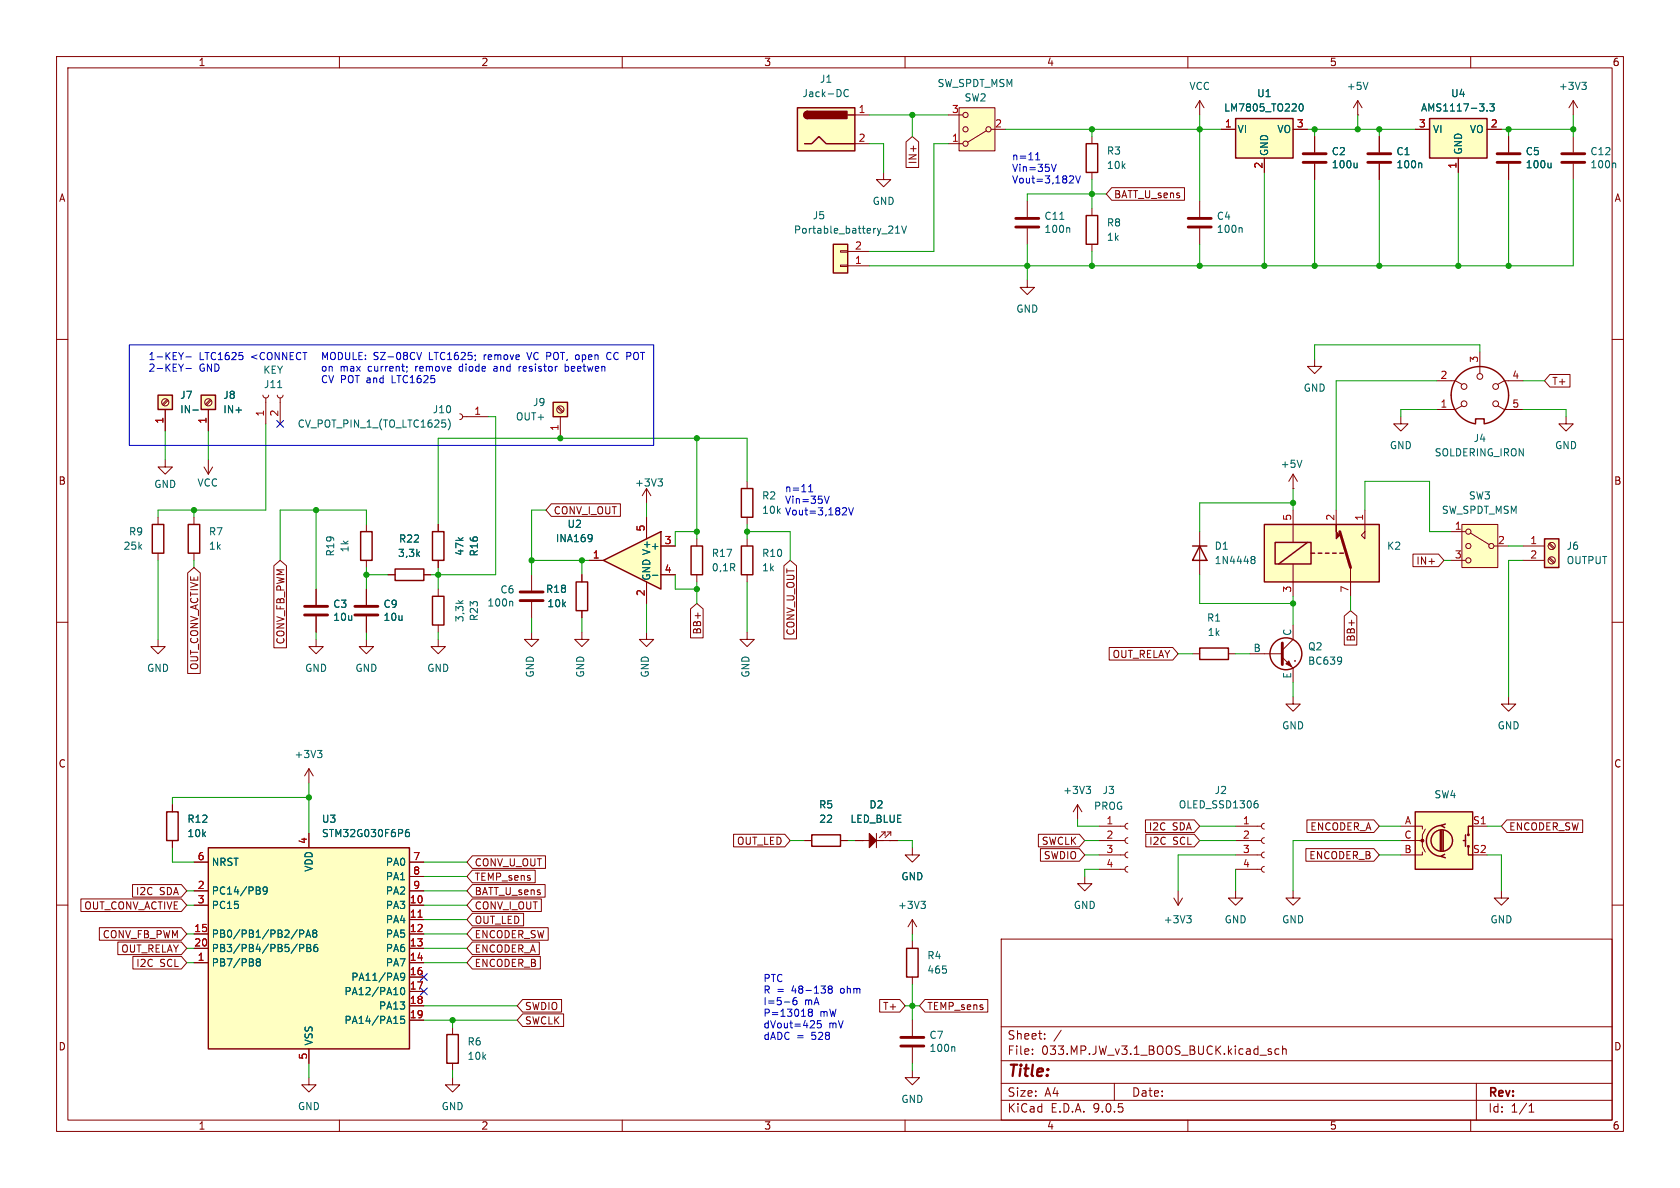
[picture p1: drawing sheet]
<svg xmlns="http://www.w3.org/2000/svg" width="297mm" height="210mm" viewBox="0 0 297 210" stroke-linecap="round" stroke-linejoin="round" font-family="sans-serif">
<g fill="none" stroke="#840000" stroke-width=".18">
<path d="M10 10h277v190h-277zM12 12h273v186h-273zM60 10v2M110 10v2M160 10v2M210 10v2M240 17.8l-.7 1.3M240 17.8l.8 1.3M240 17.8v2.5M260 10v2M240 20.3h.1M243.8 24.1v2.8"/>
<path d="M243.8 29v2.8M10 60h2M285 60h2M10 110h2M27.9 113v1.3h-1.2l1.2 1.3 1.3-1.3h-1.3M285 110h2M10 160h2M177 166h108v32h-108zM285 160h2M60 198v2M110 198v2M160 198v2"/>
<path d="M177 194.5h108M177 191.5h108M177 187.5h108M177 181.5h108M182.5 186.3v.1M182.5 185.5v.1M184.7 183.6v.1M184.7 182.8v.1M187.6 182.1l-1.3 2M197 191.5v3M210 198v2M224.6 185.9l.2 .2-.2 .3"/>
<path d="M224.6 185.4l.1 .1M226.1 185.5l-.4-.1-.3 .3v.4l.1 .2h.6M226.7 185.5l.3-.1 .3 .1 .1 .9M226.7 184.9v1.5M260 198v2M261 191.5v6.5M270.3 196.6h.9M270.3 195.5l.4-.4v1.5"/>
</g>
<path d="M241.8 14.5l-.4 1.3M251.2 28.8l.1 .2v.7" fill="none" stroke="#006464" stroke-width=".18"/>
<path d="M241.8 27.2h4.1M241.8 28.7h4.1" fill="none" stroke="#840000" stroke-width=".51"/>
<path d="M252.7 21h10.2v6.9h-10.2z" fill="#ffffc2"/>
<path d="M252.7 21h10.2v6.9h-10.2zM76.5 105.4h2v5.1h-2z" fill="none" stroke="#840000" stroke-width=".25"/>
<g fill="none" stroke="#840000" stroke-width=".18">
<path d="M278.1 17.8l-.7 1.3M278.1 17.8l.8 1.3M278.1 17.8v2.5M156.2 30.5v1.3h1.3l-1.3 1.2-1.3-1.2h1.3M250.2 22.9h2.5M257.8 27.9v2.6M262.9 22.9h2.5M278.1 24.1v2.8M278.1 29v2.8M181.6 49.5v1.3h1.3l-1.3 1.3-1.3-1.3h1.3M77.5 104.1v1.3M77.5 110.5v1.3"/>
<path d="M94 111.8v1.2h-1.3l1.3 1.3 1.2-1.3h-1.2M94 101.6v2.8M94 106.4v2.8M228.6 123.2v1.3h1.3l-1.3 1.2-1.3-1.2h1.3M218.4 157.5v1.3h1.3l-1.3 1.2-1.2-1.2h1.2"/>
</g>
<path d="M262.9 19.5v.1M263.4 18.4h.8l-.5 .4 .4 .2v.5l-.2 .1-.5-.1M279.6 14.5h.8l-.4 .5M280.2 15l.2 .3v.3l-.2 .2M285.5 28.8l.1 .2v.7M90.5 106.3l.1 .2v.6" fill="none" stroke="#006464" stroke-width=".18"/>
<path d="M276.1 27.2h4.1M276.1 28.7h4.1M91.9 104.6h4.1M91.9 106.2h4.1" fill="none" stroke="#840000" stroke-width=".51"/>
<path d="M147.3 43.2h2.6v5.1h-2.6z" fill="#ffffc2"/>
<g fill="none" stroke="#840000" stroke-width=".25">
<path d="M147.3 43.2h2.6v5.1h-2.6zM256.5 69.9a5.1 5.1 0 0 1 4.9-5.1 5.1 5.1 0 0 1 5.3 4.6 5.1 5.1 0 0 1-4.3 5.5M256.5 69.9a5.1 5.1 0 0 0 4.4 5M260.9 74.8v-.8h1.5v.8M26.9 92.7h2.1v5.1h-2.1zM63.8 94h2v5.1h-2zM76.5 94h2v5.1h-2zM69.8 100.6h5.1v2h-5.1zM212.1 114.6h5.1v2h-5.1z"/>
<circle cx="227.3" cy="115.6" r="2.82"/>
</g>
<g fill="none" stroke="#840000" stroke-width=".18">
<path d="M212.1 35.6v2.8M232.4 24.1v2.8M232.4 29v2.8M266.7 24.1v2.8M266.7 29v2.8M148.6 46.9h1.3v.2h-1.3zM148.6 44.3h1.3v.3h-1.3zM149.9 47h3.8M149.9 44.5h3.8M212.1 40.4v2.8M46.5 69.9l.1 .3 .4 .2 .4-.2 .1-.3M47 70.4v4.5"/>
<path d="M49 69.9l.2 .3 .3 .2 .4-.2 .1-.3M49.5 70.4v4.5M81.3 73.2l.3 .1 .2 .4-.2 .3-.3 .2M81.8 73.7h4.6M232.4 63.5v1.3h1.3l-1.3 1.2-1.3-1.2h1.3M247.6 73.7v1.2h1.3l-1.3 1.3-1.2-1.3h1.2M254 67.3h3.3l1.1 .6M258.4 71.8l-1.1 .6h-3.3M261.6 62.2v3.8M264.8 71.8l1.1 .6h3.3M269.2 67.3h-3.3l-1.1 .6M276.9 73.7v1.2h1.2l-1.2 1.3-1.3-1.3h1.3"/>
<path d="M27.9 91.4v1.3M27.9 97.8v1.3M29.2 81.3v1.3h-1.3l1.3 1.2 1.3-1.2h-1.3M36.1 82.6l.7 1.2M36.8 81.3v2.5M37.6 82.6l-.8 1.2M64.8 92.7v1.3M64.8 99.1v1.2M77.5 92.7v1.3M77.5 99.1v1.2M228.6 86.4h.1M228.6 83.8v2.6"/>
<path d="M228.6 83.8l-.8 1.3M228.6 83.8l.8 1.3M55.9 113v1.3h1.2l-1.2 1.3-1.3-1.3h1.3M55.9 104.1v2.8M55.9 109v2.8M64.8 113v1.3h1.2l-1.2 1.3-1.3-1.3h1.3M64.8 104.1v2.8M64.8 109v2.8M68.6 101.6h1.2M74.9 101.6h1.3M77.5 113v1.3h1.2l-1.2 1.3-1.3-1.3h1.3M210.8 115.6h1.3"/>
<path d="M217.2 115.6h1.2M221 115.6h5.7M226.7 116.2l1.9 1.9v2.6M228.6 110.5v2.5l-1.9 1.9M228.9 116.8h.1M191.8 154.9v1.3h1.2l-1.2 1.3-1.3-1.3h1.3"/>
<circle cx="258.8" cy="68.3" r=".51"/>
<circle cx="258.8" cy="71.4" r=".51"/>
<circle cx="261.6" cy="66.5" r=".51"/>
<circle cx="264.4" cy="68.3" r=".51"/>
<circle cx="264.4" cy="71.4" r=".51"/>
</g>
<g fill="none" stroke="#006464" stroke-width=".18">
<path d="M159.4 39.9l.4 1.3 .5-1.3M239.9 28.8v.9M239.9 29.5l-.2 .2M274.2 28.8v.9M274.2 29.5l-.2 .2M158.3 41.2h.7M158.3 40.3l.4-.4v1.3M219.4 40.2l.2 .2v.7M49.1 68.5h.7M79.2 74.1a1.46 1.46 0 0 1 0 1.9M230.2 81.4l-.5 1.2M237.1 116.2v.1a1.07 1.07 0 0 1-.1 1"/>
<path d="M237.2 116.7l-.1 .2"/>
</g>
<path d="M210.1 38.6h4M230.4 27.2h4M230.4 28.7h4M264.7 27.2h4M264.7 28.7h4M210.1 40.1h4M53.8 107.2h4.1M53.8 108.7h4.1M62.7 107.2h4.1M62.7 108.7h4.1M226.7 113.7v3.8" fill="none" stroke="#840000" stroke-width=".51"/>
<path d="M227.3 117.3l.5-.5 .5 1.1z" fill="#840000" stroke="#840000" stroke-width=".18"/>
<path d="M27.9 69.9h2.6v2.5h-2.6z" fill="#ffffc2"/>
<path d="M27.9 69.9h2.6v2.5h-2.6z" fill="none" stroke="#840000" stroke-width=".25"/>
<g fill="none" stroke="#840000" stroke-width=".18">
<path d="M29.2 72.4v3.8M29.5 70.6l-.8 .9M29.7 70.8l-.8 .9"/>
<circle cx="29.2" cy="71.1" r=".63"/>
</g>
<path d="M34.1 72.5h1" fill="none" stroke="#006464" stroke-width=".18"/>
<path d="M258.4 92.7h6.4v7.6h-6.4z" fill="#ffffc2"/>
<g fill="none" stroke="#840000" stroke-width=".18">
<path d="M256.5 94h2.6M256.5 99.1h2.6M258.4 92.7h6.4v7.6h-6.4zM260 94.2l3.3 2.1M264.2 96.5h2.5"/>
<circle cx="259.6" cy="96.5" r=".46"/>
<circle cx="259.6" cy="94" r=".46"/>
<circle cx="259.6" cy="99.1" r=".46"/>
<circle cx="263.7" cy="96.5" r=".46"/>
</g>
<path d="M35.6 69.9h2.5v2.5h-2.5z" fill="#ffffc2"/>
<path d="M35.6 69.9h2.5v2.5h-2.5z" fill="none" stroke="#840000" stroke-width=".25"/>
<g fill="none" stroke="#840000" stroke-width=".18">
<path d="M36.8 72.4v3.8M37.2 70.6l-.9 .9M37.3 70.8l-.8 .9"/>
<circle cx="36.8" cy="71.1" r=".63"/>
</g>
<path d="M97.8 71.1h2.5v2.6h-2.5z" fill="#ffffc2"/>
<path d="M97.8 71.1h2.5v2.6h-2.5zM122.2 96.5h2v5.1h-2zM131.1 96.5h2v5.1h-2zM210.8 96.5h2.6M212.1 96.5l1.3 2.6h-2.6z" fill="none" stroke="#840000" stroke-width=".25"/>
<g fill="none" stroke="#840000" stroke-width=".18">
<path d="M98.6 72.1l.8 .8M98.7 71.9l.9 .8M99.1 73.7v3.8M123.2 95.3v1.2M132.1 95.3v1.2M212.1 94v7.6M102.9 111.8v1.2h-1.3l1.3 1.3 1.2-1.3h-1.2M114.3 111.8v1.2h-1.3l1.3 1.3 1.3-1.3h-1.3M123.2 101.6v1.3M132.1 111.8v1.2h-1.3l1.3 1.3 1.2-1.3h-1.2M132.1 101.6v1.3"/>
<circle cx="99.1" cy="72.4" r=".63"/>
</g>
<path d="M221.3 98.9h.1M221.3 98.4h.3l.2 .1 .1 .2-.3 .2M221.4 98.9h.2M221.4 98.9l-.1 .1M221.6 98.9l.3 .3-.1 .3-.2 .1h-.3" fill="none" stroke="#006464" stroke-width=".18"/>
<path d="M223.5 92.7h20.3v10.2h-20.3z" fill="#ffffc2"/>
<path d="M228.6 90.2v5.7M228.6 99.7v5.7M236.2 90.2v2.5M241.3 90.2v5.1l-.6-.7 .6-.6M238.8 100.3v5.1" fill="none" stroke="#840000" stroke-width=".18"/>
<path d="M223.5 92.7h20.3v10.2h-20.3zM225.4 95.9h6.4v3.8h-6.4zM231.1 95.9l-5 3.8M231.8 97.8h.6M233 97.8h.7M234.3 97.8h.6M235.6 97.8h.6M236.9 97.8h.6" fill="none" stroke="#840000" stroke-width=".25"/>
<path d="M236.2 92.7v1.3l.7 .6-.7 .7z" fill="#840000" stroke="#840000" stroke-width=".18"/>
<path d="M236.9 94l1.9 6.3" fill="none" stroke="#840000" stroke-width=".51"/>
<path d="M106.7 99.1l10.1-5.1v10.1z" fill="#ffffc2"/>
<path d="M106.7 99.1l10.1-5.1v10.1zM131.1 86.4h2v5h-2zM101.9 102.9h2v5.1h-2z" fill="none" stroke="#840000" stroke-width=".25"/>
<path d="M104.1 99.1h2.6M114.3 86.4v2.5M114.3 91.4v3.9M114.3 86.4l-.8 1.2M114.3 86.4l.8 1.2M116.8 96.5h2.6M132.1 85.1v1.3M132.1 91.4v1.3M102.9 101.6v1.3M102.9 108v1.2M114.3 102.9v3.8M116.8 101.6h2.6" fill="none" stroke="#840000" stroke-width=".18"/>
<path d="M104.6 94.5v.1a1.07 1.07 0 0 1-.1 1M104.7 95l-.1 .2M116.3 84.7h.8l-.4 .4M116.9 85.1l.2 .3v.3l-.2 .2M115.3 101.7h1" fill="none" stroke="#006464" stroke-width=".18"/>
<path d="M250.2 143.5h10.1v10.2h-10.1z" fill="#ffffc2"/>
<g fill="none" stroke="#840000" stroke-width=".25">
<path d="M250.2 143.5h10.1v10.2h-10.1zM254.6 146.8v3.6M254.9 145.9a2.73 2.73 0 0 0-2.7 2.7 2.73 2.73 0 0 0 2.7 2.8M254.9 146.8v3.6M255.1 146.8v3.6M255.4 151l-.6 .4 .7 .2M255.5 145.7l-.7 .2 .6 .4M258.7 148.6h.4M259.1 147.6v2M259.6 149.6v1.5h.7M260.3 146.1h-.7v1.5"/>
<circle cx="254.9" cy="148.6" r="1.9"/>
<circle cx="259.6" cy="147.6" r=".13"/>
<circle cx="259.6" cy="149.6" r=".13"/>
</g>
<g fill="none" stroke="#840000" stroke-width=".18">
<path d="M54.6 135.9l-.8 1.3M54.6 135.9l.8 1.3M54.6 135.9v2.5M266.7 123.2v1.3h1.3l-1.3 1.2-1.3-1.2h1.3M151.1 148.6h2.6M154.9 147.3v2.6M155.8 147.1h.7M156.2 148.6h2.5M156.5 147.1l-1.1 1M156.5 147.1v.6M156.8 147.1h.7M157.5 147.1l-1 1"/>
<path d="M157.5 147.1v.6M228.6 157.5v1.3h1.3l-1.3 1.2-1.3-1.2h1.3M247.6 146.1h3.9v.5M247.6 148.6h3.9v1l.5 1M251.5 150.6v.5h-3.9M252 146.6l-.5 1v1h-.5M260.3 146.1h2.6M265.4 157.5v1.3h1.3l-1.3 1.2-1.2-1.2h1.2"/>
</g>
<g fill="#840000" stroke="#840000" stroke-width=".18">
<path d="M153.7 147.3l1.2 1.3h1.3h-1.3l-1.2 1.3z"/>
<circle cx="251.5" cy="148.6" r=".25"/>
</g>
<path d="M56.1 132.7h.8l-.4 .4M56.7 133.1l.2 .3v.3l-.2 .2" fill="none" stroke="#006464" stroke-width=".18"/>
<path d="M273 95.3h2.6v5h-2.6z" fill="#ffffc2"/>
<path d="M192 38.1h2.1v5.1h-2.1zM192 25.4h2.1v5.1h-2.1zM273 95.3h2.6v5h-2.6zM29.5 143.5h2v5.1h-2zM79 182.9h2v5.1h-2z" fill="none" stroke="#840000" stroke-width=".25"/>
<g fill="none" stroke="#840000" stroke-width=".18">
<path d="M212.1 17.8l-.8 1.3M212.1 17.8l.8 1.3M212.1 17.8v2.5M193 24.1v1.3M193 30.5v1.3M193 36.8v1.3M193 43.2v1.3M269.2 96.5h3.8M269.2 99.1h3.8M273.8 96.2l.9 .8M273.8 98.7l.9 .9M274 96l.8 .9"/>
<path d="M274 98.6l.8 .8M30.5 142.2v1.3M30.5 148.6v1.3M54.6 190.5v1.3h1.3l-1.3 1.2-1.3-1.2h1.3M80 190.5v1.3h1.3l-1.3 1.2-1.3-1.2h1.3M80 181.6v1.3M80 188v1.2"/>
<circle cx="274.3" cy="99.1" r=".63"/>
<circle cx="274.3" cy="96.5" r=".63"/>
</g>
<path d="M218.4 21h10.2v6.9h-10.2z" fill="#ffffc2"/>
<path d="M218.4 21h10.2v6.9h-10.2z" fill="none" stroke="#840000" stroke-width=".25"/>
<path d="M215.9 22.9h2.5M223.5 27.9v2.6M228.6 22.9h2.5" fill="none" stroke="#840000" stroke-width=".18"/>
<path d="M229.8 18.5l.2-.1a.68 .68 0 0 1 .4 .6 .68 .68 0 0 1-.4 .6l-.2-.1-.1-.4z" fill="none" stroke="#006464" stroke-width=".18"/>
<path d="M36.8 149.9h35.6v35.5h-35.6z" fill="#ffffc2"/>
<path d="M36.8 149.9h35.6v35.5h-35.6zM143.5 147.6h5.1v2h-5.1z" fill="none" stroke="#840000" stroke-width=".25"/>
<g fill="none" stroke="#840000" stroke-width=".18">
<path d="M34.3 152.4h2.5M34.3 157.5h2.5M54.6 147.3v2.6M72.4 152.4h2.5M72.4 157.5h2.5M72.4 154.9h2.5M142.2 148.6h1.3M148.6 148.6h1.3M34.3 160h2.5M34.3 165.1h2.5M34.3 167.6h2.5M34.3 170.2h2.5"/>
<path d="M72.4 160h2.5M72.4 165.1h2.5M72.4 167.6h2.5M72.4 170.2h2.5M72.4 162.6h2.5M72.4 172.7h2.5M72.4 175.3h2.5M72.4 177.8h2.5M54.6 185.4v2.6M72.4 180.3h2.5M161.3 180.3v2.8M161.3 185.2v2.8"/>
</g>
<g fill="none" stroke="#006464" stroke-width=".18">
<path d="M47.2 157.3l-.2 .3h-.2l-.3-.3 .1-.4 .4-.1 .2 .1a.84 .84 0 0 1-.3 1.2h-.3M72.3 146.6l-.4 .1a.86 .86 0 0 0 0 1.2l.4-.1 .1-.4-.2-.3h-.3l-.2 .3M45.5 170l-.2-.2 .2-.3h.3l.2 .2-.2 .3M45.5 170l-.2 .3 .1 .3 .1 .2 .4-.1 .1-.2v-.2l-.2-.3M45.5 170h.3M53 165.1l.6-.1 .1-.2-.1-.3-.6-.1v1.3M53 167.6h.6l.1-.2-.1-.3-.6-.2v1.3M54.1 165.7l.4-1.3 .4 1.3M54.2 165.3h.6M54.3 166.9h.4l.2 .3-.2 .4 .2 .1 .1 .3-.3 .2h-.4zM54.3 167.6h.4M55.5 165l-.2-.3 .2-.3h.3l.2 .3-.2 .3"/>
<path d="M55.5 165l-.2 .2v.4l.2 .1 .4-.1 .1-.2v-.2l-.2-.2M55.5 165h.3M56.1 166.9l-.4 .1a.86 .86 0 0 0 0 1.2l.4-.1 .1-.4-.3-.3h-.2l-.2 .3M70.9 174.7l.2-.1a.68 .68 0 0 1 .5 .6 .68 .68 0 0 1-.5 .6l-.2-.1-.1-.3zM71.5 179.6h-.6l-.1 .7 .2-.2 .4 .1 .1 .2v.4l-.2 .1-.5-.1M71.5 172.6l-.2 .2h-.2l-.3-.2 .1-.5 .4-.1 .2 .2a.84 .84 0 0 1-.3 1.1h-.3M168.6 185l.2 .2v.7"/>
</g>
<path d="M73.9 162.1h.7" fill="none" stroke="#a90000" stroke-width=".18"/>
<path d="M159.3 183.4h4M159.3 184.9h4" fill="none" stroke="#840000" stroke-width=".51"/>
<path d="M169.5 19.1h6.4v7.6h-6.4z" fill="#ffffc2"/>
<g fill="none" stroke="#840000" stroke-width=".18">
<path d="M169.5 19.1h6.4v7.6h-6.4zM167.6 25.4h2.6M167.6 20.3h2.6M174.4 23.1l-3.3 2M175.3 22.9h2.5M194.3 146.1h4.6M194.3 148.6h4.6M194.3 151.1h4.6M194.3 153.7h4.6M199.4 145.5l-.4 .2-.1 .4 .1 .3 .4 .2M199.4 148.1l-.4 .1-.1 .4 .1 .3 .4 .2M199.4 150.6l-.4 .2-.1 .3 .1 .4 .4 .1"/>
<path d="M199.4 153.2l-.4 .1-.1 .4 .1 .3 .4 .2M161.3 166.4v1.2M161.3 172.7v1.3M161.3 189.2v1.3h1.3l-1.3 1.3-1.3-1.3h1.3"/>
<circle cx="170.7" cy="25.4" r=".46"/>
<circle cx="170.7" cy="22.9" r=".46"/>
<circle cx="170.7" cy="20.3" r=".46"/>
<circle cx="174.8" cy="22.9" r=".46"/>
</g>
<path d="M160.3 167.6h2v5.1h-2z" fill="none" stroke="#840000" stroke-width=".25"/>
<path d="M141 19.1h10.1v7.6h-10.1z" fill="#ffffc2"/>
<path d="M141 19.1h10.1v7.6h-10.1zM142.7 19.7a.64 .64 0 0 0-.6 .6 .64 .64 0 0 0 .6 .7M142.2 25.4h1.3l1.3-1.3 1.2 1.3h5.1M149.9 20.3h1.2M33.3 92.7h2v5.1h-2z" fill="none" stroke="#840000" stroke-width=".25"/>
<g fill="#840000" stroke="#840000" stroke-width=".25">
<path d="M142.3 19.9l.4-.2v1.3a.63 .63 0 0 1-.5-.4 .63 .63 0 0 1 .1-.7z"/>
<path d="M142.7 19.7h7v1.3h-7z"/>
</g>
<g fill="none" stroke="#840000" stroke-width=".18">
<path d="M151.1 20.3h2.6M151.1 25.4h2.6M160.2 25.1l1.1-1 1.1 1v4.5h-2.2zM181.6 35.6v2.8M196.5 33.2h12.9v2.2h-12.9l-.9-1.1zM215.9 22.9h2.5M223.5 27.9v2.6M228.6 22.9h2.5M232.4 24.1v2.8M232.4 29v2.8M243.8 24.1v2.8M243.8 29v2.8"/>
<path d="M250.2 22.9h2.5M257.8 27.9v2.6M262.9 22.9h2.5M266.7 24.1v2.8M266.7 29v2.8M181.6 40.4v2.8M29.2 72.4v3.8M36.8 72.4v3.8M274 66.2h3.6v2.2h-3.6l-1-1.1zM34.3 91.4v1.3M34.3 97.8v1.3M77.5 92.7v1.3"/>
<path d="M77.5 99.1v1.2M97.5 89.1h12.2v2.2h-12.2l-1-1.1zM104.1 99.1h2.6M114.3 91.4v3.9M116.8 96.5h2.6M249.8 97.9h4.5l1 1.2-1 1.1h-4.5zM33.2 101.3l1.1-1 1.1 1v17.8h-2.2zM48.4 100l1.1-.9 1.1 .9v14.5h-2.2zM55.9 104.1v2.8M55.9 109v2.8M64.8 104.1v2.8M64.8 109v2.8"/>
<path d="M68.6 101.6h1.2M74.9 101.6h1.3M102.9 101.6v1.3M102.9 108v1.2M114.3 102.9v3.8M116.8 101.6h2.6M122.1 107.6l1.1-.9 1.1 .9v5.2h-2.2zM138.6 100l1.1-.9 1.1 .9v12.9h-2.2zM196.1 114.5h11.2l1 1.1-1 1.1h-11.2zM237.6 108.9l1.2-.9 1.1 .9v5.1h-2.3zM14.3 158.9h17.8l.9 1.1-.9 1.1h-17.8zM23.4 156.4h8.7l.9 1.1-.9 1.1h-8.7z"/>
<path d="M30.5 142.2v1.3M30.5 148.6v1.3M34.3 152.4h2.5M34.3 157.5h2.5M54.6 147.3v2.6M72.4 152.4h2.5M72.4 157.5h2.5M72.4 154.9h2.5M83.5 153.8h11.1v2.3h-11.1l-1-1.2zM83.5 151.3h12.9v2.2h-12.9l-1-1.1zM83.5 156.4h12.9v2.2h-12.9l-1-1.1zM83.5 158.9h12.2v2.2h-12.2l-1-1.1z"/>
<path d="M129.7 147.5h9l1 1.1-1 1.1h-9zM142.2 148.6h1.3M148.6 148.6h1.3M151.1 148.6h1.5M157.2 148.6h1.5M161.3 149.9v1.2h1.3l-1.3 1.3-1.3-1.3h1.3M183.6 147.5h7.2l1 1.1-1 1.1h-7.2zM183.9 150h6.9l1 1.1-1 1.1h-6.9zM190.5 142.2l-.8 1.3M190.5 142.2l.8 1.3M190.5 142.2v2.6M202.5 144.9h8.6l1 1.2-1 1.1h-8.6z"/>
<path d="M202.6 147.5h8.5l1 1.1-1 1.1h-8.5zM207.5 158.8l.8 1.2M208.3 157.5v2.5M209 158.8l-.7 1.2M218.4 146.1h4.6M218.4 148.6h4.6M218.4 151.1h4.6M218.4 153.7h4.6M223.5 145.5l-.3 .2-.2 .4 .2 .3 .3 .2M223.5 148.1l-.3 .1-.2 .4 .2 .3 .3 .2M223.5 150.6l-.3 .2-.2 .3 .2 .4 .3 .1M223.5 153.2l-.3 .1-.2 .4 .2 .3 .3 .2"/>
<path d="M230.9 150h12l.9 1.1-.9 1.1h-12zM231 144.9h11.9l.9 1.2-.9 1.1h-11.9zM266.4 144.9h13.4v2.3h-13.4l-1-1.1zM17.6 164h14.5l.9 1.1-.9 1.1h-14.5zM20.8 166.5h11.3l.9 1.1-.9 1.2h-11.3zM23.5 169.1h8.6l.9 1.1-.9 1.1h-8.6zM34.3 160h2.5M34.3 165.1h2.5M34.3 167.6h2.5M34.3 170.2h2.5M72.4 160h2.5M72.4 165.1h2.5"/>
<path d="M72.4 167.6h2.5M72.4 170.2h2.5M72.4 162.6h2.5M72.4 172.7h2.5M72.4 175.3h2.5M72.4 177.8h2.5M83.5 166.5h11.8v2.3h-11.8l-1-1.2zM83.5 169.1h12v2.2h-12l-1-1.1zM83.5 161.4h9.1v2.3h-9.1l-1-1.1zM83.5 164h13.4v2.2h-13.4l-1-1.1zM92.4 179.2h7.2v2.3h-7.2l-1-1.2zM92.4 176.7h6.9v2.2h-6.9l-1-1.1z"/>
<path d="M155.5 176.7h3.6l.9 1.1-.9 1.1h-3.6zM161.3 162.6l-.8 1.2M161.3 162.6l.8 1.2M161.3 162.6v2.5M163.5 176.7h11.1v2.2h-11.1l-.9-1.1zM54.6 185.4v2.6M72.4 180.3h2.5"/>
</g>
<g fill="none" stroke="#006464" stroke-width=".18">
<path d="M150 15.9a.6 .6 0 0 0-.9 .5 .6 .6 0 0 0 .6 .7l.3-.1M229.8 18.5l.2-.1a.68 .68 0 0 1 .4 .6 .68 .68 0 0 1-.4 .6l-.2-.1-.1-.4zM262.9 19.5v.1M263.4 18.4h.8l-.5 .4 .4 .2v.5l-.2 .1-.5-.1M187.4 38.8h.7M239.9 28.8v.9M239.9 29.5l-.2 .2M251.2 28.8l.1 .2v.7M274.2 28.8v.9M274.2 29.5l-.2 .2M188.9 40.2l.2 .2v.7M34.1 72.5h1"/>
<path d="M104.6 94.5v.1a1.07 1.07 0 0 1-.1 1M104.7 95l-.1 .2M115.3 101.7h1M192 139h.8l-.4 .5M192.6 139.5l.2 .2v.3l-.2 .3M47.2 157.3l-.2 .3h-.2l-.3-.3 .1-.4 .4-.1 .2 .1a.84 .84 0 0 1-.3 1.2h-.3M72.3 146.6l-.4 .1a.86 .86 0 0 0 0 1.2l.4-.1 .1-.4-.2-.3h-.3l-.2 .3M162.8 159.3h.8l-.4 .5M163.3 159.8l.3 .3v.3l-.3 .2M222.1 141.5h.2M222.2 142l.2 .3v.3l-.2 .2M45.5 170l-.2-.2 .2-.3h.3l.2 .2-.2 .3"/>
<path d="M45.5 170l-.2 .3 .1 .3 .1 .2 .4-.1 .1-.2v-.2l-.2-.3M45.5 170h.3M53 165.1l.6-.1 .1-.2-.1-.3-.6-.1v1.3M53 167.6h.6l.1-.2-.1-.3-.6-.2v1.3M54.1 165.7l.4-1.3 .4 1.3M54.2 165.3h.6M54.3 166.9h.4l.2 .3-.2 .4 .2 .1 .1 .3-.3 .2h-.4zM54.3 167.6h.4M55.5 165l-.2-.3 .2-.3h.3l.2 .3-.2 .3M55.5 165l-.2 .2v.4l.2 .1 .4-.1 .1-.2v-.2l-.2-.2M55.5 165h.3M56.1 166.9l-.4 .1a.86 .86 0 0 0 0 1.2l.4-.1 .1-.4-.3-.3h-.2l-.2 .3"/>
<path d="M70.9 174.7l.2-.1a.68 .68 0 0 1 .5 .6 .68 .68 0 0 1-.5 .6l-.2-.1-.1-.3zM71.5 179.6h-.6l-.1 .7 .2-.2 .4 .1 .1 .2v.4l-.2 .1-.5-.1M71.5 172.6l-.2 .2h-.2l-.3-.2 .1-.5 .4-.1 .2 .2a.84 .84 0 0 1-.3 1.1h-.3M209.8 161.9h.8l-.4 .5M210.3 162.4l.3 .2v.3l-.3 .2"/>
</g>
<path d="M179.6 38.6h4M179.6 40.1h4" fill="none" stroke="#840000" stroke-width=".51"/>
<g fill="none" stroke="#009600" stroke-width=".18">
<path d="M153.7 20.3h13.9M153.7 25.4h2.5v5.1M161.3 20.3v3.8M167.6 25.4h-2.5v19.1h-11.4M177.8 22.9h38.1M193 22.9v1.2M193 31.8v5M195.6 34.3h-14v1.3M212.1 20.3v15.3M223.5 30.5v16.5M231.1 22.9h19.1M232.4 22.9v1.2"/>
<path d="M232.4 31.8v15.2M240 20.3v2.6M243.8 22.9v1.2M243.8 31.8v15.2M257.8 30.5v16.5M265.4 22.9h12.7M266.7 22.9v1.2M266.7 31.8v15.2M278.1 31.8v15.2h-124.4M278.1 20.3v3.8M181.6 43.2v6.3M193 44.5v2.5"/>
<path d="M212.1 43.2v3.8M29.2 76.2v5.1M36.8 76.2v5.1M47 74.9v15.3h-19.1v1.2M86.4 73.7h1.2v27.9h-11.4M123.2 77.5v17.8M254 72.4h-6.4v1.3M254 67.3h-17.8v22.9M261.6 62.2v-1.2h-29.2v2.5M269.2 72.4h7.7v1.3M269.2 67.3h3.8M27.9 99.1v13.9"/>
<path d="M34.3 90.2v1.2M34.3 99.1v1.2M55.9 90.2v13.9M64.8 92.7v-2.5h-15.3v8.9M94 99.1h10.1M96.5 90.2h-2.5v11.4M102.9 99.1v2.5M114.3 88.9v2.5M123.2 94h-3.8v2.5M132.1 94h7.6v5.1M132.1 85.1v-7.6h-54.6v15.2M132.1 92.7v2.6"/>
<path d="M228.6 88.9h-16.5v5.1M228.6 86.4v3.8M241.3 90.2v-5.1h11.4v8.9h3.8M255.3 99.1h1.2M266.7 96.5h2.5M269.2 99.1h-2.5v24.1M55.9 111.8v1.2M64.8 101.6h3.8M64.8 100.3v3.8M64.8 111.8v1.2M77.5 100.3v3.8M77.5 111.8v1.2"/>
<path d="M94 109.2v2.6M102.9 109.2v2.6M114.3 106.7v5.1M119.4 101.6v2.5h3.8M123.2 102.9v3.8M132.1 102.9v8.9M208.3 115.6h2.5M212.1 101.6v5.1h16.5M218.4 115.6h2.6M228.6 105.4v5.1M238.8 105.4v2.6M54.6 138.4v8.9"/>
<path d="M228.6 120.7v2.5M30.5 149.9v2.5h3.8M33 157.5h1.3M54.6 141h-24.1v1.2M74.9 152.4h7.6M74.9 154.9h7.6M74.9 157.5h7.6M139.7 148.6h2.5M149.9 148.6h1.2M158.7 148.6h2.6v1.3M190.5 144.8v1.3h3.8M191.8 151.1h2.5"/>
<path d="M191.8 148.6h2.5M194.3 153.7h-2.5v1.2M212.1 146.1h6.3M212.1 148.6h6.3M218.4 151.1h-10.1v6.4M218.4 153.7v3.8M243.8 146.1h3.8M243.8 151.1h3.8M247.6 148.6h-19v8.9M262.9 151.1h2.5v6.4M262.9 146.1h2.5M33 170.2h1.3"/>
<path d="M33 160h1.3M33 167.6h1.3M33 165.1h1.3M74.9 170.2h7.6M74.9 160h7.6M74.9 167.6h7.6M74.9 162.6h7.6M74.9 165.1h7.6M74.9 177.8h16.5M160 177.8h2.6M161.3 165.1v1.3M161.3 174v6.3"/>
<path d="M54.6 188v2.5M74.9 180.3h16.5M80 180.3v1.3M80 189.2v1.3M161.3 188v1.2"/>
</g>
<path d="M48.9 74.3l1.2 1.2M50.1 74.3l-1.2 1.2M74.3 172.1l1.2 1.2M74.3 174.7l1.2 1.2M75.5 172.1l-1.2 1.2M75.5 174.7l-1.2 1.2" fill="none" stroke="#000084" stroke-width=".18"/>
<g fill="none" stroke="#0000c2" stroke-width=".18">
<path d="M183.1 28.3h.7M183.1 27.4l.4-.4v1.3M185.9 29l.4 1.3 .4-1.3M189.6 31.1l.2 .2-.1 .3-.7 .8h.8M190.2 31.1l.4 1.3 .4-1.3M22.9 61h92.7v17.7h-92.7zM32.4 62.3l-.4 .7M32.4 64.4l-.4 .6M32.9 63.1h.9M32.9 65.1h.9M71.9 64.8v.1M72 65.6l-.1 .2"/>
<path d="M73.7 62.3l.4 1.3 .4-1.3M87.5 64.8h-.2M87.5 65.1l-.2 .2 .2 .3M91.8 64.8v.8M92.1 64.8l-.3 .2M93.1 62.3l.5 1.3M99.9 64.8h.4l.2 .1M99.9 64.3v1.3M100.5 65.5l-.2 .1h-.4M107.8 62.3a.64 .64 0 0 0-.6 .6 .64 .64 0 0 0 .6 .7M143 86.9h.7M143 86l.3-.3v1.2"/>
<path d="M145.7 87.7l.5 1.3 .4-1.3M149.4 89.8l.3 .2-.1 .3-.7 .7h.8M150 89.8l.5 1.2 .4-1.2M138.7 177.1h.9M140.4 176.5a.99 .99 0 0 0-.1 1.1h.5l.1-.5-.2-.3-.4 .1-.1 .2M143 178.5l-.1 .2 .2 .2M143.1 178.9l-.2 .3 .1 .3 .1 .2 .4-.1 .1-.2v-.2l-.2-.3M143.1 178.9h.3M143.6 178.5v.2l-.2 .2M146.6 174.8l-.2-.2 .2-.3h.3l.2 .2-.2 .3M146.6 174.8l-.2 .3 .1 .3 .1 .2 .4-.1 .1-.2v-.2l-.2-.3M146.6 174.8h.3"/>
<path d="M144.5 180.4v.6l.2-.1 .4 .1 .1 .5-.2 .2-.5-.1"/>
</g>
<path d="M73.9 162.1h.7" fill="none" stroke="#a90000" stroke-width=".18"/>
<g fill="#009600" stroke="#009600" stroke-width=".18">
<circle cx="232.4" cy="22.9" r=".46"/>
<circle cx="243.8" cy="22.9" r=".46"/>
<circle cx="240" cy="22.9" r=".46"/>
<circle cx="266.7" cy="22.9" r=".46"/>
<circle cx="278.1" cy="22.9" r=".46"/>
<circle cx="223.5" cy="47" r=".46"/>
<circle cx="232.4" cy="47" r=".46"/>
<circle cx="243.8" cy="47" r=".46"/>
<circle cx="257.8" cy="47" r=".46"/>
<circle cx="266.7" cy="47" r=".46"/>
<circle cx="228.6" cy="88.9" r=".46"/>
<circle cx="193" cy="22.9" r=".46"/>
<circle cx="161.3" cy="20.3" r=".46"/>
<circle cx="193" cy="34.3" r=".46"/>
<circle cx="193" cy="47" r=".46"/>
<circle cx="181.6" cy="47" r=".46"/>
<circle cx="212.1" cy="47" r=".46"/>
<circle cx="212.1" cy="22.9" r=".46"/>
<circle cx="228.6" cy="106.7" r=".46"/>
<circle cx="55.9" cy="90.2" r=".46"/>
<circle cx="34.3" cy="90.2" r=".46"/>
<circle cx="123.2" cy="94" r=".46"/>
<circle cx="123.2" cy="104.1" r=".46"/>
<circle cx="132.1" cy="94" r=".46"/>
<circle cx="77.5" cy="101.6" r=".46"/>
<circle cx="123.2" cy="77.5" r=".46"/>
<circle cx="99.1" cy="77.5" r=".46"/>
<circle cx="94" cy="99.1" r=".46"/>
<circle cx="64.8" cy="101.6" r=".46"/>
<circle cx="102.9" cy="99.1" r=".46"/>
<circle cx="54.6" cy="141" r=".46"/>
<circle cx="80" cy="180.3" r=".46"/>
<circle cx="161.3" cy="177.8" r=".46"/>
</g>
<text font-size="2.8" fill="#840000" x="178" y="190.9">Title:</text>
<g font-size="2.1" fill="#840000">
<text x="178" y="184">Sheet:</text>
<text x="178" y="186.7">File:</text>
<text x="184.1" y="186.7">033.MP.JW_v3.1_BOOS_BUCK.kicad_sch</text>
<text x="178" y="196.9">KiCad</text>
<text x="178" y="194.1">Size:</text>
<text x="184.7" y="194.1">A4</text>
<text x="185.7" y="196.9">E.D.A.</text>
<text x="193.3" y="196.9">9.0.5</text>
<text x="200" y="194.1">Date:</text>
<text x="263" y="194.3">Rev:</text>
<text x="263" y="196.9">Id:</text>
<text x="267.1" y="196.9">1/1</text>
</g>
<g font-size="1.8" fill="#840000">
<text x="35" y="11.9">1</text>
<text x="85" y="11.9">2</text>
<text x="135" y="11.9">3</text>
<text x="185" y="11.9">4</text>
<text x="235" y="11.9">5</text>
<text x="285" y="11.9">6</text>
<text x="162.2" y="29.1" transform="rotate(-90 162.2 29.1)">IN+</text>
<text x="10.3" y="35.9">A</text>
<text x="196.8" y="35.2">BATT_U_sens</text>
<text x="285.3" y="35.9">A</text>
<text x="274.3" y="68.3">T+</text>
<text x="10.3" y="85.9">B</text>
<text x="285.3" y="85.9">B</text>
<text x="97.8" y="91.1">CONV_I_OUT</text>
<text x="250.3" y="100">IN+</text>
<text x="124.1" y="112.3" transform="rotate(-90 124.1 112.3)">BB+</text>
<text x="140.7" y="112.4" transform="rotate(-90 140.7 112.4)">CONV_U_OUT</text>
<text x="239.7" y="113.5" transform="rotate(-90 239.7 113.5)">BB+</text>
<text x="35.2" y="118.6" transform="rotate(-90 35.2 118.6)">OUT_CONV_ACTIVE</text>
<text x="50.5" y="114" transform="rotate(-90 50.5 114)">CONV_FB_PWM</text>
<text x="196.6" y="116.5">OUT_RELAY</text>
<text x="10.3" y="135.9">C</text>
<text x="285.3" y="135.9">C</text>
<text x="130.2" y="149.5">OUT_LED</text>
<text x="184.1" y="149.5">SWCLK</text>
<text x="203" y="147">I2C</text>
<text x="203.1" y="149.5">I2C</text>
<text x="207.3" y="147">SDA</text>
<text x="207.3" y="149.5">SCL</text>
<text x="231.5" y="147">ENCODER_A</text>
<text x="266.7" y="147">ENCODER_SW</text>
<text x="83.8" y="155.9">TEMP_sens</text>
<text x="83.8" y="153.4">CONV_U_OUT</text>
<text x="184.4" y="152.1">SWDIO</text>
<text x="231.4" y="152.1">ENCODER_B</text>
<text x="14.8" y="161">OUT_CONV_ACTIVE</text>
<text x="23.9" y="158.4">I2C</text>
<text x="28.2" y="158.4">SDA</text>
<text x="83.8" y="158.4">BATT_U_sens</text>
<text x="83.8" y="161">CONV_I_OUT</text>
<text x="18.1" y="166.1">CONV_FB_PWM</text>
<text x="83.8" y="163.5">OUT_LED</text>
<text x="83.8" y="166.1">ENCODER_SW</text>
<text x="21.3" y="168.6">OUT_RELAY</text>
<text x="24" y="171.1">I2C</text>
<text x="28.2" y="171.1">SCL</text>
<text x="83.8" y="168.6">ENCODER_A</text>
<text x="83.8" y="171.1">ENCODER_B</text>
<text x="92.7" y="178.8">SWDIO</text>
<text x="156" y="178.8">T+</text>
<text x="163.8" y="178.8">TEMP_sens</text>
<text x="10.3" y="185.9">D</text>
<text x="92.7" y="181.3">SWCLK</text>
<text x="285.3" y="185.9">D</text>
<text x="35" y="199.9">1</text>
<text x="85" y="199.9">2</text>
<text x="135" y="199.9">3</text>
<text x="185" y="199.9">4</text>
<text x="235" y="199.9">5</text>
<text x="285" y="199.9">6</text>
</g>
<g font-size="1.8" fill="#006464">
<text x="141.8" y="17.4">Jack-DC</text>
<text x="144.9" y="14.8">J1</text>
<text x="165.7" y="15.6">SW_SPDT_MSM</text>
<text x="210.2" y="16.1">VCC</text>
<text x="222.1" y="17.4">U1</text>
<text x="238" y="16.1">+5V</text>
<text x="256.4" y="17.4">U4</text>
<text x="275.5" y="16.1">+3V3</text>
<text x="170.4" y="18.1">SW2</text>
<text x="216.3" y="19.9">LM7805_TO220</text>
<text x="218.7" y="23.7">VI</text>
<text x="225.7" y="23.7">VO</text>
<text x="251.1" y="19.9">AMS1117-3.3</text>
<text x="253.2" y="23.7">VI</text>
<text x="259.8" y="23.7">VO</text>
<text x="195.6" y="27.5">R3</text>
<text x="224.4" y="27.7" transform="rotate(-90 224.4 27.7)">GND</text>
<text x="235.3" y="27.6">C2</text>
<text x="235.3" y="29.9">100u</text>
<text x="246.8" y="27.6">C1</text>
<text x="246.8" y="29.9">100n</text>
<text x="258.7" y="27.4" transform="rotate(-90 258.7 27.4)">GND</text>
<text x="269.6" y="27.6">C5</text>
<text x="269.6" y="29.9">100u</text>
<text x="281.1" y="29.9">100n</text>
<text x="281.1" y="27.6">C12</text>
<text x="195.6" y="30.1">10k</text>
<text x="140.3" y="41.5">Portable_battery_21V</text>
<text x="143.6" y="39">J5</text>
<text x="154.2" y="36.4">GND</text>
<text x="184.5" y="41.4">100n</text>
<text x="184.5" y="39.1">C11</text>
<text x="195.6" y="40.2">R8</text>
<text x="215" y="39.1">C4</text>
<text x="215" y="41.4">100n</text>
<text x="195.6" y="42.8">1k</text>
<text x="179.6" y="55.5">GND</text>
<text x="31.8" y="70.7">J7</text>
<text x="39.4" y="70.7">J8</text>
<text x="46.4" y="66.3">KEY</text>
<text x="46.6" y="68.8">J11</text>
<text x="94.1" y="72">J9</text>
<text x="230.4" y="69.4">GND</text>
<text x="31.8" y="73.3">IN-</text>
<text x="39.4" y="73.3">IN+</text>
<text x="52.5" y="75.8">CV_POT_PIN_1_(TO_LTC1625)</text>
<text x="76.4" y="73.3">J10</text>
<text x="91.1" y="74.5">OUT+</text>
<text x="226.3" y="82.9">+5V</text>
<text x="245.6" y="79.6">GND</text>
<text x="253.5" y="80.9">SOLDERING_IRON</text>
<text x="260.4" y="78.3">J4</text>
<text x="274.8" y="79.6">GND</text>
<text x="27.2" y="86.5">GND</text>
<text x="34.8" y="86.2">VCC</text>
<text x="112.2" y="86.2">+3V3</text>
<text x="134.6" y="88.5">R2</text>
<text x="259.6" y="88.5">SW3</text>
<text x="22.7" y="94.8">R9</text>
<text x="36.8" y="94.8">R7</text>
<text x="100.2" y="93.5">U2</text>
<text x="254.8" y="91">SW_SPDT_MSM</text>
<text x="21.7" y="97.4">25k</text>
<text x="36.8" y="97.4">1k</text>
<text x="59.3" y="98.5" transform="rotate(-90 59.3 98.5)">R19</text>
<text x="61.8" y="97.7" transform="rotate(-90 61.8 97.7)">1k</text>
<text x="70.3" y="98.7">3,3k</text>
<text x="70.4" y="96.1">R22</text>
<text x="82.1" y="98.3" transform="rotate(-90 82.1 98.3)">47k</text>
<text x="84.7" y="98.5" transform="rotate(-90 84.7 98.5)">R16</text>
<text x="98.2" y="96">INA169</text>
<text x="114.9" y="97.4">+</text>
<text x="125.7" y="98.7">R17</text>
<text x="125.7" y="101.2">0,1R</text>
<text x="134.6" y="98.7">R10</text>
<text x="134.6" y="101.2">1k</text>
<text x="214.6" y="97.4">D1</text>
<text x="214.6" y="99.9">1N4448</text>
<text x="245.1" y="97.4">K2</text>
<text x="276.9" y="97.4">J6</text>
<text x="276.9" y="99.9">OUTPUT</text>
<text x="58.8" y="107.6">C3</text>
<text x="67.7" y="107.6">C9</text>
<text x="86.1" y="107.4">100n</text>
<text x="88.4" y="105.1">C6</text>
<text x="96.4" y="105">R18</text>
<text x="96.7" y="107.5">10k</text>
<text x="114.9" y="102.5">-</text>
<text x="115.2" y="102.7" transform="rotate(-90 115.2 102.7)">GND V+</text>
<text x="58.8" y="110">10u</text>
<text x="67.7" y="110">10u</text>
<text x="82.1" y="110.1" transform="rotate(-90 82.1 110.1)">3,3k</text>
<text x="84.7" y="109.9" transform="rotate(-90 84.7 109.9)">R23</text>
<text x="213.3" y="110.1">R1</text>
<text x="213.4" y="112.6">1k</text>
<text x="228.3" y="112.5" transform="rotate(-90 228.3 112.5)">C</text>
<text x="25.9" y="119">GND</text>
<text x="53.8" y="119">GND</text>
<text x="62.7" y="119">GND</text>
<text x="75.4" y="119">GND</text>
<text x="94.6" y="119.9" transform="rotate(-90 94.6 119.9)">GND</text>
<text x="103.5" y="119.9" transform="rotate(-90 103.5 119.9)">GND</text>
<text x="114.9" y="119.9" transform="rotate(-90 114.9 119.9)">GND</text>
<text x="132.7" y="119.9" transform="rotate(-90 132.7 119.9)">GND</text>
<text x="221.5" y="115.3">B</text>
<text x="231.1" y="117.7">BC639</text>
<text x="231.1" y="115.2">Q2</text>
<text x="228.3" y="120.1" transform="rotate(-90 228.3 120.1)">E</text>
<text x="226.6" y="129.1">GND</text>
<text x="264.7" y="129.1">GND</text>
<text x="52" y="134.2">+3V3</text>
<text x="144.7" y="143.1">R5</text>
<text x="153.6" y="143.1">D2</text>
<text x="187.9" y="140.6">+3V3</text>
<text x="193.3" y="143.4">PROG</text>
<text x="194.8" y="140.6">J3</text>
<text x="208.3" y="143.1">OLED_SSD1306</text>
<text x="214.6" y="140.6">J2</text>
<text x="253.5" y="141.3">SW4</text>
<text x="33" y="148.2">10k</text>
<text x="33" y="145.6">R12</text>
<text x="56.8" y="145.6">U3</text>
<text x="56.8" y="148.2">STM32G030F6P6</text>
<text x="144.7" y="145.6">22</text>
<text x="150.2" y="145.6">LED_BLUE</text>
<text x="37.3" y="153.3">NRST</text>
<text x="55.5" y="154.2" transform="rotate(-90 55.5 154.2)">VDD</text>
<text x="68.1" y="153.3">PA0</text>
<text x="68.1" y="155.8">PA1</text>
<text x="159.3" y="155.8">GND</text>
<text x="37.3" y="158.3">PC14/PB9</text>
<text x="37.3" y="160.9">PC15</text>
<text x="68.1" y="158.3">PA2</text>
<text x="68.1" y="160.9">PA3</text>
<text x="158.6" y="160.9">+3V3</text>
<text x="189.7" y="160.9">GND</text>
<text x="37.3" y="166">PB0/PB1/PB2/PA8</text>
<text x="68.1" y="163.4">PA4</text>
<text x="68.1" y="166">PA5</text>
<text x="205.6" y="163.4">+3V3</text>
<text x="216.4" y="163.4">GND</text>
<text x="226.6" y="163.4">GND</text>
<text x="263.4" y="163.4">GND</text>
<text x="37.3" y="168.5">PB3/PB4/PB5/PB6</text>
<text x="37.3" y="171">PB7/PB8</text>
<text x="62" y="173.6">PA11/PA9</text>
<text x="68.1" y="168.5">PA6</text>
<text x="68.1" y="171">PA7</text>
<text x="163.8" y="169.8">R4</text>
<text x="163.8" y="172.3">465</text>
<text x="60.8" y="176.1">PA12/PA10</text>
<text x="66.9" y="178.7">PA13</text>
<text x="55.5" y="184.9" transform="rotate(-90 55.5 184.9)">VSS</text>
<text x="60.8" y="181.2">PA14/PA15</text>
<text x="82.6" y="185">R6</text>
<text x="164.2" y="183.8">C7</text>
<text x="82.6" y="187.6">10k</text>
<text x="164.2" y="186.2">100n</text>
<text x="52.6" y="196.4">GND</text>
<text x="78" y="196.4">GND</text>
<text x="159.3" y="195.2">GND</text>
</g>
<g font-size="1.8" fill="#a90000">
<text x="151.7" y="20.1">1</text>
<text x="168.2" y="20.1">3</text>
<text x="175.8" y="22.6">2</text>
<text x="216.5" y="22.6">1</text>
<text x="229.2" y="22.6">3</text>
<text x="250.8" y="22.6">3</text>
<text x="263.5" y="22.6">2</text>
<text x="151.7" y="25.1">2</text>
<text x="168.2" y="25.1">1</text>
<text x="223.3" y="29.9" transform="rotate(-90 223.3 29.9)">2</text>
<text x="257.6" y="29.9" transform="rotate(-90 257.6 29.9)">1</text>
<text x="151.1" y="46.7">1</text>
<text x="151.1" y="44.2">2</text>
<text x="261.4" y="64.2" transform="rotate(-90 261.4 64.2)">3</text>
<text x="254.6" y="67.1">2</text>
<text x="267.3" y="67.1">4</text>
<text x="29" y="75" transform="rotate(-90 29 75)">1</text>
<text x="36.6" y="75" transform="rotate(-90 36.6 75)">1</text>
<text x="46.7" y="73.7" transform="rotate(-90 46.7 73.7)">1</text>
<text x="49.3" y="73.7" transform="rotate(-90 49.3 73.7)">2</text>
<text x="83.7" y="73.4">1</text>
<text x="98.8" y="76.3" transform="rotate(-90 98.8 76.3)">1</text>
<text x="254.6" y="72.1">1</text>
<text x="267.3" y="72.1">5</text>
<text x="114" y="94.1" transform="rotate(-90 114 94.1)">5</text>
<text x="228.3" y="92.1" transform="rotate(-90 228.3 92.1)">5</text>
<text x="236" y="92.1" transform="rotate(-90 236 92.1)">2</text>
<text x="241" y="92.1" transform="rotate(-90 241 92.1)">1</text>
<text x="257.1" y="93.7">1</text>
<text x="104.7" y="98.8">1</text>
<text x="117.4" y="96.3">3</text>
<text x="117.4" y="101.3">4</text>
<text x="257.1" y="98.8">3</text>
<text x="264.7" y="96.3">2</text>
<text x="270.4" y="96.3">1</text>
<text x="270.4" y="98.8">2</text>
<text x="114" y="105.5" transform="rotate(-90 114 105.5)">2</text>
<text x="228.3" y="104.8" transform="rotate(-90 228.3 104.8)">3</text>
<text x="238.5" y="104.8" transform="rotate(-90 238.5 104.8)">7</text>
<text x="54.4" y="149.3" transform="rotate(-90 54.4 149.3)">4</text>
<text x="195.5" y="145.8">1</text>
<text x="195.5" y="148.3">2</text>
<text x="219.6" y="145.8">1</text>
<text x="219.6" y="148.3">2</text>
<text x="248.2" y="148.3">C</text>
<text x="248.3" y="145.8">A</text>
<text x="260.3" y="145.8">S1</text>
<text x="34.9" y="152.1">6</text>
<text x="73" y="152.1">7</text>
<text x="73" y="154.7">8</text>
<text x="195.5" y="150.9">3</text>
<text x="195.5" y="153.4">4</text>
<text x="219.6" y="150.9">3</text>
<text x="219.6" y="153.4">4</text>
<text x="248.2" y="150.9">B</text>
<text x="260.3" y="150.9">S2</text>
<text x="34.9" y="157.2">2</text>
<text x="34.9" y="159.8">3</text>
<text x="72.3" y="159.8">10</text>
<text x="73" y="157.2">9</text>
<text x="34.2" y="164.8">15</text>
<text x="34.2" y="167.4">20</text>
<text x="72.3" y="162.3">11</text>
<text x="72.3" y="164.8">12</text>
<text x="72.3" y="167.4">13</text>
<text x="34.9" y="169.9">1</text>
<text x="72.3" y="169.9">14</text>
<text x="72.3" y="172.5">16</text>
<text x="72.3" y="175">17</text>
<text x="72.3" y="177.5">18</text>
<text x="72.3" y="180.1">19</text>
<text x="54.4" y="187.4" transform="rotate(-90 54.4 187.4)">5</text>
</g>
<g font-size="1.8" fill="#0000c2">
<text x="178.8" y="28.4">n=11</text>
<text x="178.8" y="30.5">Vin=35V</text>
<text x="178.8" y="32.5">Vout=3,182V</text>
<text x="26.2" y="63.7">1-KEY-</text>
<text x="26.2" y="65.8">2-KEY-</text>
<text x="35.2" y="63.7">LTC1625</text>
<text x="35.2" y="65.8">GND</text>
<text x="44.5" y="63.7">&lt;CONNECT</text>
<text x="56.6" y="63.7">MODULE:</text>
<text x="56.6" y="65.8">on</text>
<text x="60.1" y="65.8">max</text>
<text x="65.2" y="65.8">current;</text>
<text x="66" y="63.7">SZ-08CV</text>
<text x="73.7" y="65.8">remove</text>
<text x="75.9" y="63.7">LTC1625;</text>
<text x="81.6" y="65.8">diode</text>
<text x="85.8" y="63.7">remove</text>
<text x="88" y="65.8">and</text>
<text x="92.6" y="65.8">resistor</text>
<text x="93.7" y="63.7">VC POT, open</text>
<text x="100.9" y="65.8">beetwen</text>
<text x="108.3" y="63.7">CC POT</text>
<text x="56.6" y="67.8">CV POT and</text>
<text x="69.5" y="67.8">LTC1625</text>
<text x="138.7" y="87.1">n=11</text>
<text x="138.7" y="89.1">Vin=35V</text>
<text x="134.6" y="91">10k Vout=3,182V</text>
<text x="134.9" y="173.8">PTC</text>
<text x="134.9" y="175.9">R =</text>
<text x="134.9" y="177.9">I=5-6</text>
<text x="134.9" y="179.9">P=13018</text>
<text x="140.1" y="175.9">48-138</text>
<text x="142.2" y="177.9">mA</text>
<text x="144.9" y="179.9">mW</text>
<text x="148.8" y="175.9">ohm</text>
<text x="134.9" y="182">dVout=425</text>
<text x="134.9" y="184">dADC =</text>
<text x="143.6" y="184">528</text>
<text x="146.5" y="182">mV</text>
</g>
</svg>
